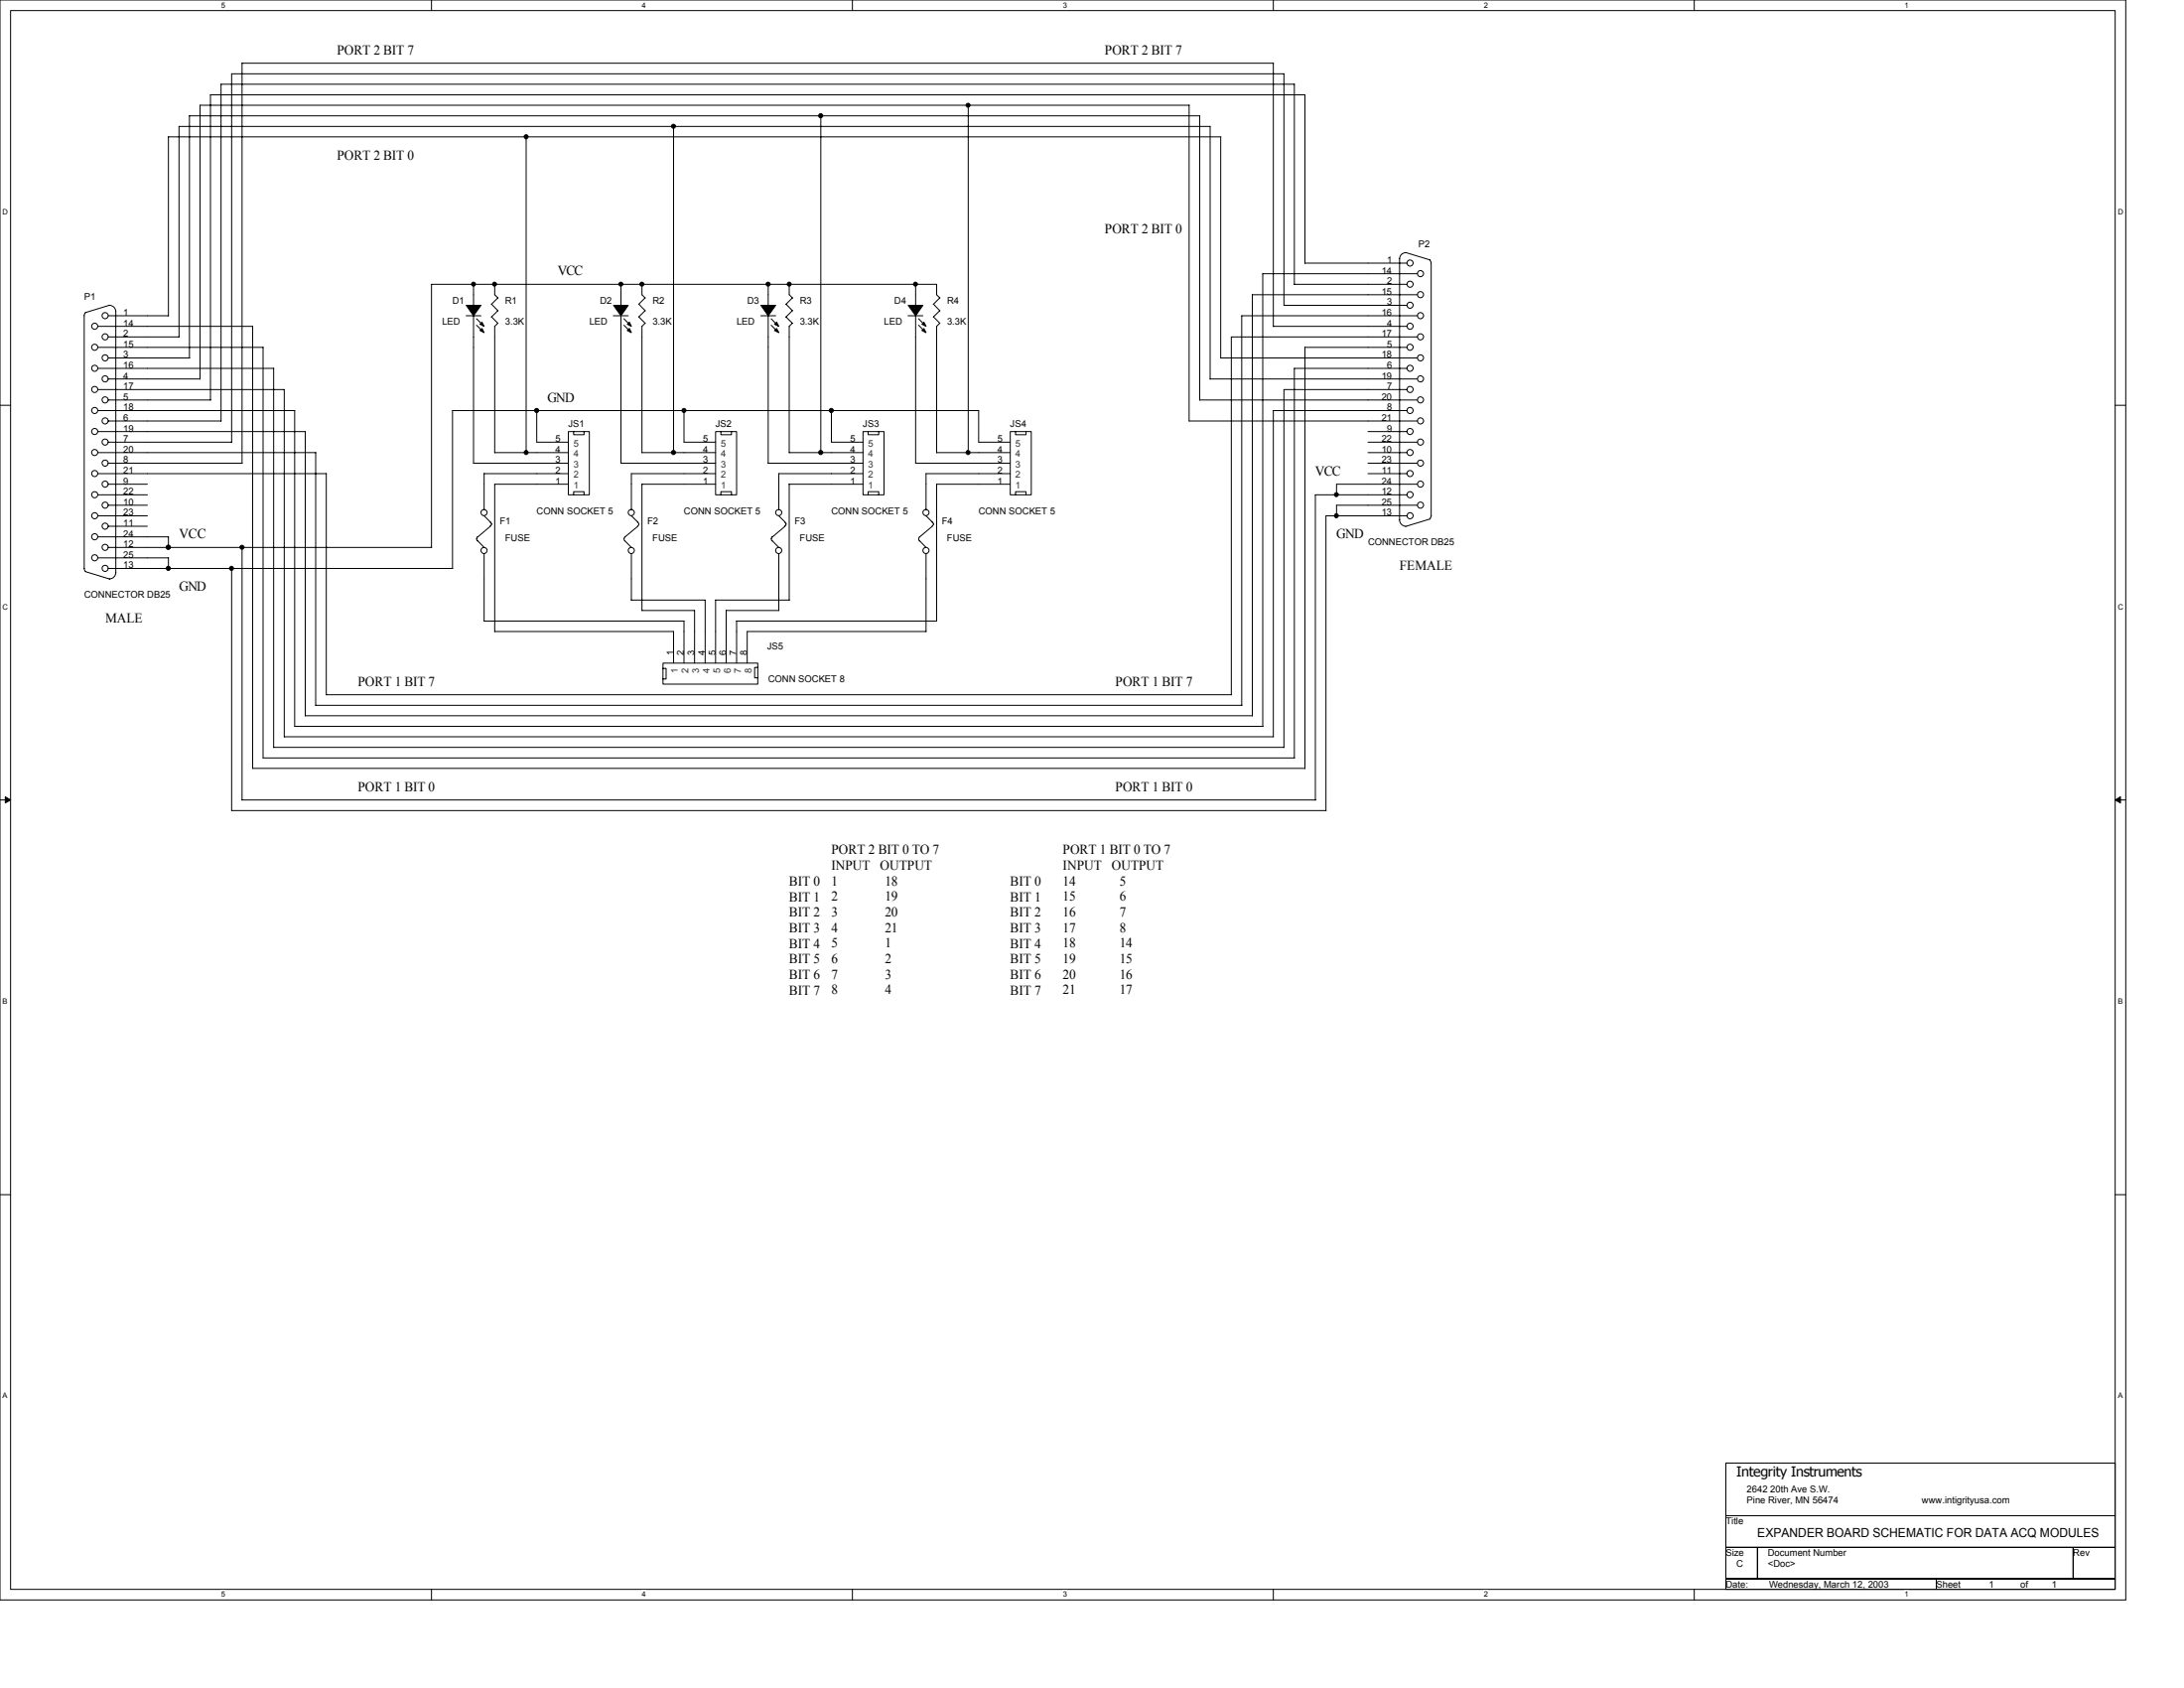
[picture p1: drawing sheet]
<svg xmlns="http://www.w3.org/2000/svg" width="279mm" height="216mm" viewBox="0 0 279 216" stroke-linecap="round" stroke-linejoin="round" font-family="sans-serif">
<path d="M0 0h271.9v204.6h-271.9zM1.4 1.4h269.2v201.9h-269.2z" fill="none" stroke="#000" stroke-width=".13"/>
<g fill="#fff">
<path d="M28.3 .1h.5v1.1h-.5z"/>
<path d="M28.3 203.4h.5v1.1h-.5z"/>
</g>
<path d="M55.2 0v1.4M55.2 203.3v1.3" fill="none" stroke="#000" stroke-width=".13"/>
<g fill="#fff">
<path d="M82.1 .1h.6v1.1h-.6z"/>
<path d="M82.1 203.4h.6v1.1h-.6z"/>
</g>
<path d="M109.1 0v1.4M109.1 203.3v1.3" fill="none" stroke="#000" stroke-width=".13"/>
<g fill="#fff">
<path d="M136 .1h.5v1.1h-.5z"/>
<path d="M136 203.4h.5v1.1h-.5z"/>
</g>
<path d="M162.9 0v1.4M162.9 203.3v1.3" fill="none" stroke="#000" stroke-width=".13"/>
<g fill="#fff">
<path d="M189.8 .1h.6v1.1h-.6z"/>
<path d="M189.8 203.4h.6v1.1h-.6z"/>
</g>
<path d="M216.7 0v1.4M216.7 203.3v1.3" fill="none" stroke="#000" stroke-width=".13"/>
<g fill="#fff">
<path d="M243.7 .1h.5v1.1h-.5z"/>
<path d="M243.7 203.4h.5v1.1h-.5z"/>
<path d="M.3 26.6h.7v1h-.7z"/>
<path d="M270.9 26.6h.7v1h-.7z"/>
<path d="M.3 77.1h.7v1h-.7z"/>
<path d="M270.9 77.1h.7v1h-.7z"/>
</g>
<path d="M0 51.8h1.4M270.6 51.8h1.3" fill="none" stroke="#000" stroke-width=".13"/>
<g fill="#fff">
<path d="M.3 127.6h.7v1h-.7z"/>
<path d="M270.9 127.6h.7v1h-.7z"/>
</g>
<path d="M0 102.3h1.4M270.6 102.3h1.3" fill="none" stroke="#000" stroke-width=".13"/>
<path d="M.7 101.9l.7 .4-.7 .4zM270.6 102.3l.7-.4v.8z" fill="#000" stroke="#000" stroke-width=".13"/>
<g fill="#fff">
<path d="M.3 178h.7v1.1h-.7z"/>
<path d="M270.9 178h.7v1.1h-.7z"/>
</g>
<g fill="none" stroke="#000" stroke-width=".13">
<path d="M67.3 17.5v40.4M86.2 16.2v41.7M105 14.8v43.1M123.9 13.5v44.4M152.1 13.5v40.4M152.1 13.5h-126.5v35M153.5 14.8v36.4M153.5 14.8h-129.3v31M154.8 16.2v32.3h26.5M154.8 16.2h-131.9v26.9M164.3 9.4v29.7M164.3 9.4h-134.7v47.2"/>
<path d="M165.6 10.8v25.6M165.6 10.8h-137.3v43.1M166.9 12.1v21.6M167 12.1h-140.1v39.1M14 39.1a.81 .81 0 0 1 .8 .7v33.4M14 39l-3.1 1M60.6 36.4v2.7M62.9 38.9l.8 .9M63.3 36.4v1.3l.4 .4M63.7 38.1l-.8 .8M63.7 39.7l-.8 .9M79.4 36.4v2.7"/>
<path d="M81.7 38.9l.8 .9M82.1 36.4v1.3l.4 .4M82.5 38.1l-.8 .8M82.5 39.7l-.8 .9M98.3 36.4v2.7M100.6 38.9l.8 .9M101 36.4v1.3l.4 .4M101.4 38.1l-.9 .8M101.4 39.7l-.9 .9 .9 .8M117.1 36.4v2.7M119.4 38.9l.8 .9M119.8 36.4v1.3l.4 .4"/>
<path d="M119.8 36.4h-64.6v33.6M120.2 38.1l-.8 .8M120.2 39.7l-.8 .9 .8 .8M164.3 39.1h15.7M165.6 36.4h14.4M166.9 33.7h13.1M179.8 32.3a.78 .78 0 0 0-.8 .8v33.4M179.8 32.3l3.2 1M181.3 37.7h-21.1v53.9M181.3 35h-19.8v57.9M182.9 33.3l.2 .3M183.1 33.7v32.3"/>
<path d="M10.8 40.4v32.3M10.9 40l-.1 .4M12.5 57.9h27.9M12.5 55.2h26.6M12.5 52.5h25.2M12.5 49.8h23.9M12.5 47.1h22.5v48.5h129.3M12.5 44.4h21.2M12.5 41.7h19.8M13.8 59.2h17.2M13.8 56.6h15.9M13.8 53.8h14.5"/>
<path d="M13.8 51.2h13.1M13.8 48.5h11.8M13.8 45.8h10.5M13.8 43.1h9.1M13.8 40.4h7.8M21.5 40.4v-22.9h134.7v28.3M32.3 41.7v56.6M33.7 44.4v52.6M36.4 49.8v44.5M37.7 52.5v40.4M39.1 55.2v36.4M40.4 57.9v32.3"/>
<path d="M59.6 40.4h1.9M60.6 59.2h12.1M60.6 40.4v18.9M61 40.8l.8 .8M61 41.6l.8 .8M62.9 40.5l.8 .9M63.3 57.9h9.4M63.7 41.3l-.4 .5v16.1M68.7 52.5v4.1h4M72.7 55.2h2.7v8.1h-2.7zM73.4 55.2v.4h1.3v-.4M78.5 40.4h1.9"/>
<path d="M79.4 59.2h12.1M79.4 40.4v18.9M79.8 40.8l.8 .8M79.8 41.6l.8 .8M81.7 40.5l.8 .9M82.1 57.9h9.4M82.1 41.7v16.2M82.5 41.3l-.4 .5M87.5 52.5v4.1h4M91.5 55.2h2.7v8.1h-2.7zM92.2 55.2v.4h1.4v-.4M97.3 40.4h1.9"/>
<path d="M98.3 59.2h12.1M98.3 40.4v18.9M98.7 40.8l.8 .8M98.7 41.6l.8 .8M101 57.9h9.4M101 41.7v16.2M101.4 41.3l-.5 .5M106.4 52.5v4.1h4M110.4 55.2h2.7v8.1h-2.7zM111.1 55.2v.4h1.3v-.4M116.2 40.4h1.9M117.1 59.2h12.1"/>
<path d="M117.1 40.4v18.9M117.5 40.8l.8 .8M117.5 41.6l.8 .8M119.8 57.9h9.4M119.8 41.7v16.2M120.2 41.3l-.4 .5M125.2 52.5v4.1h4M125.2 52.5h-67.3v20.2M129.2 55.2h2.7v8.1h-2.7zM129.9 55.2v.4h1.4v-.4M152.1 53.8h29.2M153.5 51.2h27.8"/>
<path d="M156.2 45.8h25.1M175 59.2h6.3M175 57.9h5M175 56.6h6.3M175 55.2h5M180 52.5h-17.1v41.8M180 49.8h-15.7v45.8M180 47.1h-14.4v49.9M180 44.4h-13.1v53.9M180 41.7h-17.1v-33.6h-131.9v51.2M181.3 43.1h-23.8v45.8M181.3 40.4h-22.4v49.8"/>
<path d="M10.8 72.7l.1 .4M10.9 73.1l3.1 1M12.5 71.4h9.1l-.1 1.3M12.5 68.7h9.1l-.1 1.3M12.5 66h6.4M12.5 63.3h6.4M12.5 60.6h29.3l-.1 28.3h115.8M13.8 72.7h44.1M13.8 70h41.4M13.8 67.3h5.1M13.8 64.6h5.1M13.8 61.9h5.1"/>
<path d="M14.8 73.2a.82 .82 0 0 1-.8 .8M29.6 72.7v31M31 70v32.3h137.3M61.1 68.6l-.1 .3 .1 .3M61.1 69.2l.8 .8M61.9 66l.8 .8M61.9 79.4h25.6v5.4M61.9 60.6h10.8M61.9 60.6v4.6M61.9 70.8v8.6M62.7 66.8l.2 .2-.2 .3M62.7 67.3l-1.6 1.4"/>
<path d="M63.3 61.9h9.4M63.3 61.9v18.9h22.9v4M73.4 63.3v-.4h1.3v.4M79.9 68.6l-.1 .3 .1 .3M79.9 69.2l.9 .8M80.8 66l.8 .8M80.8 76.8h9.4v8M80.8 60.6h10.7M80.8 60.6v4.6M80.8 70.8v6M81.6 66.8l.1 .2-.1 .3M81.6 67.3l-1.7 1.4"/>
<path d="M82.1 61.9h9.4M82.1 78.1h6.8v6.7M82.1 61.9v16.2M92.2 63.3v-.4h1.4v.4M94.2 79.4h25.6M94.2 79.4v5.4M98.8 68.6l-.1 .3 .1 .3M98.8 69.2l.8 .8M99.6 66l.8 .8M99.6 60.6h10.8M99.6 60.6v4.6M99.6 70.8v7.3"/>
<path d="M99.7 78.1h-6.8v6.7M100.4 66.8l.2 .2-.2 .3M100.4 67.3l-1.6 1.4M100.9 61.9h9.5M101 61.9v14.9M101 76.8l-9.5-.1v8.1M111.1 63.3v-.4h1.3v.4M117.6 68.6l-.1 .3 .1 .3 .9 .8M118.4 66l.9 .8M118.5 60.6h10.7M118.5 60.6v4.6M118.5 70.8v10"/>
<path d="M119.2 66.8l.2 .2-.1 .3M119.3 67.3l-1.7 1.4M129.2 61.9h-9.4v17.6M129.9 63.3v-.4h1.4v.4M175 60.6h5M179 66.5a.81 .81 0 0 0 .8 .8M180 66h-10.4v37.7M180 63.3h-11.7v39M181.3 64.6h-10.3v1.4M181.3 61.9h-10.3v1.4M183 66.4l-3.2 .9M183.1 66l-.2 .3"/>
<path d="M32.3 98.3h134.7M33.7 96.9h131.9M36.4 94.2h126.5M37.7 92.9h123.9M39.1 91.5h121.1M40.4 90.2h118.5M84.8 84.8h12.1v2.7h-12.1zM84.8 85.5h.4v1.3h-.4M96.9 85.4h-.4v1.3h.4M118.5 80.8h-22.9v4M29.6 103.7h140.1M0 152.8h1.4"/>
<path d="M270.6 152.8h1.3M220.8 187.1h49.8v6.8h-49.8zM220.8 193.9h49.8v4h-49.8zM220.8 197.9h4v4h-4zM224.8 197.9h40.4v4h-40.4zM265.2 197.9h5.4v4h-5.4zM220.8 201.9h26.9v1.4h-26.9zM247.7 201.9h22.9v1.4h-22.9z"/>
<circle cx="180.4" cy="36.4" r=".39"/>
<circle cx="180.4" cy="33.6" r=".39"/>
<circle cx="180.4" cy="39" r=".39"/>
<circle cx="181.7" cy="37.7" r=".39"/>
<circle cx="181.7" cy="35" r=".39"/>
<circle cx="12.1" cy="47.1" r=".39"/>
<circle cx="12.1" cy="52.5" r=".39"/>
<circle cx="12.1" cy="41.7" r=".39"/>
<circle cx="12.1" cy="55.2" r=".39"/>
<circle cx="12.1" cy="49.8" r=".39"/>
<circle cx="12.1" cy="44.4" r=".39"/>
<circle cx="12.1" cy="57.9" r=".39"/>
<circle cx="13.5" cy="45.8" r=".39"/>
<circle cx="13.5" cy="51.1" r=".39"/>
<circle cx="13.5" cy="59.2" r=".39"/>
<circle cx="13.5" cy="53.8" r=".39"/>
<circle cx="13.5" cy="40.4" r=".39"/>
<circle cx="13.5" cy="43.1" r=".39"/>
<circle cx="13.5" cy="48.5" r=".39"/>
<circle cx="13.5" cy="56.5" r=".39"/>
<circle cx="180.4" cy="47.1" r=".39"/>
<circle cx="180.4" cy="52.5" r=".39"/>
<circle cx="180.4" cy="41.7" r=".39"/>
<circle cx="180.4" cy="55.2" r=".39"/>
<circle cx="180.4" cy="49.8" r=".39"/>
<circle cx="180.4" cy="44.4" r=".39"/>
<circle cx="180.4" cy="57.9" r=".39"/>
<circle cx="181.7" cy="45.8" r=".39"/>
<circle cx="181.7" cy="51.1" r=".39"/>
<circle cx="181.7" cy="59.2" r=".39"/>
<circle cx="181.7" cy="53.8" r=".39"/>
<circle cx="181.7" cy="43.1" r=".39"/>
<circle cx="181.7" cy="40.4" r=".39"/>
<circle cx="181.7" cy="48.5" r=".39"/>
<circle cx="181.7" cy="56.5" r=".39"/>
<circle cx="12.1" cy="66" r=".39"/>
<circle cx="12.1" cy="60.6" r=".39"/>
<circle cx="12.1" cy="68.7" r=".39"/>
<circle cx="12.1" cy="63.3" r=".39"/>
<circle cx="12.1" cy="71.3" r=".39"/>
<circle cx="13.5" cy="61.9" r=".39"/>
<circle cx="13.5" cy="67.3" r=".39"/>
<circle cx="13.5" cy="70" r=".39"/>
<circle cx="13.5" cy="64.6" r=".39"/>
<circle cx="13.5" cy="72.7" r=".39"/>
<circle cx="61.9" cy="65.6" r=".39"/>
<circle cx="61.9" cy="70.4" r=".39"/>
<circle cx="80.8" cy="65.6" r=".39"/>
<circle cx="80.8" cy="70.4" r=".39"/>
<circle cx="99.6" cy="65.6" r=".39"/>
<circle cx="99.6" cy="70.4" r=".39"/>
<circle cx="118.5" cy="65.6" r=".39"/>
<circle cx="118.5" cy="70.4" r=".39"/>
<circle cx="180.4" cy="60.6" r=".39"/>
<circle cx="180.4" cy="66" r=".39"/>
<circle cx="180.4" cy="63.3" r=".39"/>
<circle cx="181.7" cy="61.9" r=".39"/>
<circle cx="181.7" cy="64.6" r=".39"/>
</g>
<g fill="#000" stroke="#000" stroke-width=".13">
<path d="M59.6 39.1h1.9l-.9 1.3z" fill-rule="evenodd"/>
<path d="M61.7 42l.2 .5-.5-.2z" fill-rule="evenodd"/>
<path d="M61.7 41.2l.2 .5-.5-.2z" fill-rule="evenodd"/>
<path d="M78.5 39.1h1.9l-1 1.3z" fill-rule="evenodd"/>
<path d="M80.2 42.3l.3-.3 .3 .5z" fill-rule="evenodd"/>
<path d="M80.2 41.5l.3-.3 .3 .5z" fill-rule="evenodd"/>
<path d="M97.3 39.1h1.9l-.9 1.3z" fill-rule="evenodd"/>
<path d="M99.1 42.3l.3-.3 .2 .5z" fill-rule="evenodd"/>
<path d="M99.1 41.5l.3-.3 .2 .5z" fill-rule="evenodd"/>
<path d="M116.2 39.1h1.9l-1 1.3z" fill-rule="evenodd"/>
<path d="M118.2 42l.3 .5-.6-.2z" fill-rule="evenodd"/>
<path d="M118.2 41.2l.3 .5-.6-.2z" fill-rule="evenodd"/>
<circle cx="67.3" cy="17.5" r=".26"/>
<circle cx="86.2" cy="16.2" r=".26"/>
<circle cx="105" cy="14.8" r=".27"/>
<circle cx="123.8" cy="13.5" r=".25"/>
<circle cx="60.6" cy="36.3" r=".25"/>
<circle cx="63.3" cy="36.3" r=".25"/>
<circle cx="79.4" cy="36.3" r=".26"/>
<circle cx="82.1" cy="36.3" r=".26"/>
<circle cx="98.3" cy="36.3" r=".26"/>
<circle cx="101" cy="36.3" r=".25"/>
<circle cx="117.1" cy="36.3" r=".25"/>
<circle cx="67.3" cy="57.9" r=".26"/>
<circle cx="68.7" cy="52.5" r=".27"/>
<circle cx="86.2" cy="57.9" r=".27"/>
<circle cx="87.5" cy="52.5" r=".26"/>
<circle cx="105" cy="57.9" r=".27"/>
<circle cx="106.3" cy="52.5" r=".27"/>
<circle cx="123.8" cy="57.9" r=".26"/>
<circle cx="21.5" cy="72.7" r=".27"/>
<circle cx="21.5" cy="70" r=".26"/>
<circle cx="29.6" cy="72.7" r=".26"/>
<circle cx="31" cy="70" r=".26"/>
<circle cx="171" cy="66" r=".26"/>
<circle cx="171" cy="63.3" r=".25"/>
</g>
<g font-size="1.8">
<text x="43.1" y="7">PORT 2 BIT 7</text>
<text x="141.4" y="7">PORT 2 BIT 7</text>
<text x="43.1" y="20.4">PORT 2 BIT 0</text>
<text x="141.4" y="29.8">PORT 2 BIT 0</text>
<text x="71.4" y="35.2">VCC</text>
<text x="70" y="51.4">GND</text>
<text x="168.3" y="60.8">VCC</text>
<text x="22.9" y="68.9">VCC</text>
<text x="171" y="68.9">GND</text>
<text x="22.9" y="75.6">GND</text>
<text x="179" y="72.9">FEMALE</text>
<text x="13.5" y="79.7">MALE</text>
<text x="45.8" y="87.7">PORT 1 BIT 7</text>
<text x="142.7" y="87.7">PORT 1 BIT 7</text>
<text x="45.8" y="101.2">PORT 1 BIT 0</text>
<text x="142.7" y="101.2">PORT 1 BIT 0</text>
<text x="101" y="113.3">BIT 0</text>
<text x="106.4" y="109.3">PORT 2 BIT 0 TO 7</text>
<text x="106.4" y="111.3">INPUT</text>
<text x="106.4" y="113.2">1</text>
<text x="112.6" y="111.3">OUTPUT</text>
<text x="113.2" y="113.2">18</text>
<text x="129.2" y="113.3">BIT 0</text>
<text x="136" y="109.3">PORT 1 BIT 0 TO 7</text>
<text x="136" y="111.3">INPUT</text>
<text x="136" y="113.2">14</text>
<text x="142.2" y="111.3">OUTPUT</text>
<text x="143.3" y="113.2">5</text>
<text x="101" y="115.3">BIT 1</text>
<text x="101" y="117.3">BIT 2</text>
<text x="101" y="119.3">BIT 3</text>
<text x="106.4" y="115.2">2</text>
<text x="106.4" y="117.2">3</text>
<text x="106.4" y="119.2">4</text>
<text x="113.2" y="115.2">19</text>
<text x="113.2" y="117.2">20</text>
<text x="113.2" y="119.2">21</text>
<text x="129.2" y="115.3">BIT 1</text>
<text x="129.2" y="117.3">BIT 2</text>
<text x="129.2" y="119.3">BIT 3</text>
<text x="136" y="115.2">15</text>
<text x="136" y="117.2">16</text>
<text x="136" y="119.2">17</text>
<text x="143.3" y="115.2">6</text>
<text x="143.3" y="117.2">7</text>
<text x="143.3" y="119.2">8</text>
<text x="101" y="121.3">BIT 4</text>
<text x="101" y="123.3">BIT 5</text>
<text x="101" y="125.2">BIT 6</text>
<text x="106.4" y="121.2">5</text>
<text x="106.4" y="123.2">6</text>
<text x="106.4" y="125.2">7</text>
<text x="113.2" y="121.2">1</text>
<text x="113.2" y="123.2">2</text>
<text x="113.2" y="125.2">3</text>
<text x="129.2" y="121.3">BIT 4</text>
<text x="129.2" y="123.3">BIT 5</text>
<text x="129.2" y="125.2">BIT 6</text>
<text x="136" y="121.2">18</text>
<text x="136" y="123.2">19</text>
<text x="136" y="125.2">20</text>
<text x="143.3" y="121.2">14</text>
<text x="143.3" y="123.2">15</text>
<text x="143.3" y="125.2">16</text>
<text x="101" y="127.2">BIT 7</text>
<text x="106.4" y="127.2">8</text>
<text x="113.2" y="127.2">4</text>
<text x="129.2" y="127.2">BIT 7</text>
<text x="136" y="127.2">21</text>
<text x="143.3" y="127.2">17</text>
<text x="222.1" y="188.9">Integrity Instruments</text>
</g>
<text font-size="1.6" x="224.8" y="196.6">EXPANDER BOARD SCHEMATIC FOR DATA ACQ MODULES</text>
<g font-size="1.2">
<text x="176.7" y="35">14</text>
<text x="177.4" y="33.6">1</text>
<text x="181.5" y="31.7">P2</text>
<text x="10.8" y="38.4">P1</text>
<text x="15.8" y="41.7">14</text>
<text x="15.8" y="40.4">1</text>
<text x="56.6" y="41.5">LED</text>
<text x="57.9" y="38.8">D1</text>
<text x="64.6" y="38.8">R1</text>
<text x="64.6" y="41.5">3.3K</text>
<text x="75.4" y="41.5">LED</text>
<text x="76.8" y="38.8">D2</text>
<text x="83.5" y="38.8">R2</text>
<text x="83.5" y="41.5">3.3K</text>
<text x="94.2" y="41.5">LED</text>
<text x="95.6" y="38.8">D3</text>
<text x="102.3" y="38.8">R3</text>
<text x="102.3" y="41.5">3.3K</text>
<text x="113.1" y="41.5">LED</text>
<text x="114.4" y="38.8">D4</text>
<text x="121.2" y="38.8">R4</text>
<text x="121.2" y="41.5">3.3K</text>
<text x="176.7" y="40.4">16</text>
<text x="176.7" y="37.7">15</text>
<text x="177.4" y="41.7">4</text>
<text x="177.4" y="39">3</text>
<text x="177.4" y="36.3">2</text>
<text x="15.8" y="47.1">16</text>
<text x="15.8" y="45.8">3</text>
<text x="15.8" y="44.4">15</text>
<text x="15.8" y="43.1">2</text>
<text x="176.7" y="45.8">18</text>
<text x="176.7" y="43.1">17</text>
<text x="177.4" y="47.1">6</text>
<text x="177.4" y="44.4">5</text>
<text x="15.8" y="53.8">6</text>
<text x="15.8" y="52.5">18</text>
<text x="15.8" y="51.1">5</text>
<text x="15.8" y="49.8">17</text>
<text x="15.8" y="48.5">4</text>
<text x="176.7" y="53.8">21</text>
<text x="176.7" y="51.1">20</text>
<text x="176.7" y="48.5">19</text>
<text x="177.4" y="52.5">8</text>
<text x="177.4" y="49.8">7</text>
<text x="15.8" y="59.2">8</text>
<text x="15.8" y="57.9">20</text>
<text x="15.8" y="56.5">7</text>
<text x="15.8" y="55.2">19</text>
<text x="71.1" y="59.2">3</text>
<text x="71.1" y="57.9">4</text>
<text x="71.1" y="56.5">5</text>
<text x="72.7" y="54.5">JS1</text>
<text x="89.9" y="59.2">3</text>
<text x="89.9" y="57.9">4</text>
<text x="89.9" y="56.5">5</text>
<text x="91.5" y="54.5">JS2</text>
<text x="108.8" y="59.2">3</text>
<text x="108.8" y="57.9">4</text>
<text x="108.8" y="56.5">5</text>
<text x="110.4" y="54.5">JS3</text>
<text x="127.6" y="59.2">3</text>
<text x="127.6" y="57.9">4</text>
<text x="127.6" y="56.5">5</text>
<text x="129.2" y="54.5">JS4</text>
<text x="176.7" y="59.2">23</text>
<text x="176.7" y="57.9">10</text>
<text x="176.7" y="56.5">22</text>
<text x="177.4" y="55.2">9</text>
<text x="15.8" y="66">23</text>
<text x="15.8" y="64.6">10</text>
<text x="15.8" y="63.3">22</text>
<text x="15.8" y="61.9">9</text>
<text x="15.8" y="60.6">21</text>
<text x="68.7" y="65.7">CONN SOCKET 5</text>
<text x="71.1" y="61.9">1</text>
<text x="71.1" y="60.6">2</text>
<text x="87.5" y="65.7">CONN SOCKET 5</text>
<text x="89.9" y="61.9">1</text>
<text x="89.9" y="60.6">2</text>
<text x="106.4" y="65.7">CONN SOCKET 5</text>
<text x="108.8" y="61.9">1</text>
<text x="108.8" y="60.6">2</text>
<text x="125.2" y="65.7">CONN SOCKET 5</text>
<text x="127.6" y="61.9">1</text>
<text x="127.6" y="60.6">2</text>
<text x="176.7" y="66">13</text>
<text x="176.7" y="64.6">25</text>
<text x="176.7" y="63.3">12</text>
<text x="176.7" y="61.9">24</text>
<text x="176.7" y="60.6">11</text>
<text x="15.8" y="71.3">25</text>
<text x="15.8" y="70">12</text>
<text x="15.8" y="68.6">24</text>
<text x="15.8" y="67.3">11</text>
<text x="63.9" y="67.1">F1</text>
<text x="64.6" y="69.2">FUSE</text>
<text x="82.8" y="67.1">F2</text>
<text x="83.5" y="69.2">FUSE</text>
<text x="101.6" y="67.1">F3</text>
<text x="102.3" y="69.2">FUSE</text>
<text x="120.5" y="67.1">F4</text>
<text x="121.2" y="69.2">FUSE</text>
<text x="175" y="69.8">CONNECTOR DB25</text>
<text x="10.8" y="76.5">CONNECTOR DB25</text>
<text x="15.8" y="72.7">13</text>
<text x="86.1" y="83.9" transform="rotate(-90 86.1 83.9)">1</text>
<text x="87.5" y="83.9" transform="rotate(-90 87.5 83.9)">2</text>
<text x="88.8" y="83.9" transform="rotate(-90 88.8 83.9)">3</text>
<text x="90.2" y="83.9" transform="rotate(-90 90.2 83.9)">4</text>
<text x="91.5" y="83.9" transform="rotate(-90 91.5 83.9)">5</text>
<text x="92.9" y="83.9" transform="rotate(-90 92.9 83.9)">6</text>
<text x="94.2" y="83.9" transform="rotate(-90 94.2 83.9)">7</text>
<text x="95.6" y="83.9" transform="rotate(-90 95.6 83.9)">8</text>
<text x="98.1" y="83.1">JS5</text>
<text x="98.3" y="87.3">CONN SOCKET 8</text>
<text x="223.5" y="190.9">2642 20th Ave S.W.</text>
<text x="220.8" y="195">Title</text>
<text x="223.5" y="192.3">Pine River, MN 56474</text>
<text x="245.9" y="192.3">www.intigrityusa.com</text>
<text x="220.8" y="199">Size</text>
<text x="220.8" y="203">Date:</text>
<text x="222.1" y="200.3">C</text>
<text x="226.2" y="199">Document Number</text>
<text x="226.2" y="200.3">&lt;Doc&gt;</text>
<text x="226.3" y="203">Wednesday, March 12, 2003</text>
<text x="247.7" y="203">Sheet</text>
<text x="254.4" y="203">1</text>
<text x="258.5" y="203">of</text>
<text x="262.5" y="203">1</text>
<text x="265.2" y="199">Rev</text>
</g>
<g font-size="1.2" fill="#333">
<text x="73.4" y="59.8">3</text>
<text x="73.4" y="58.4">4</text>
<text x="73.4" y="57.1">5</text>
<text x="92.2" y="59.8">3</text>
<text x="92.2" y="58.4">4</text>
<text x="92.2" y="57.1">5</text>
<text x="111.1" y="59.8">3</text>
<text x="111.1" y="58.4">4</text>
<text x="111.1" y="57.1">5</text>
<text x="129.9" y="59.8">3</text>
<text x="129.9" y="58.4">4</text>
<text x="129.9" y="57.1">5</text>
<text x="73.4" y="62.5">1</text>
<text x="73.4" y="61.1">2</text>
<text x="92.2" y="62.5">1</text>
<text x="92.2" y="61.1">2</text>
<text x="111.1" y="62.5">1</text>
<text x="111.1" y="61.1">2</text>
<text x="129.9" y="62.5">1</text>
<text x="129.9" y="61.1">2</text>
<text x="86.7" y="86.2" transform="rotate(-90 86.7 86.2)">1</text>
<text x="88.1" y="86.2" transform="rotate(-90 88.1 86.2)">2</text>
<text x="89.4" y="86.2" transform="rotate(-90 89.4 86.2)">3</text>
<text x="90.8" y="86.2" transform="rotate(-90 90.8 86.2)">4</text>
<text x="92.1" y="86.2" transform="rotate(-90 92.1 86.2)">5</text>
<text x="93.5" y="86.2" transform="rotate(-90 93.5 86.2)">6</text>
<text x="94.8" y="86.2" transform="rotate(-90 94.8 86.2)">7</text>
<text x="96.2" y="86.2" transform="rotate(-90 96.2 86.2)">8</text>
</g>
<g font-size="1">
<text x="28.3" y="1">5</text>
<text x="82.1" y="1">4</text>
<text x="136" y="1">3</text>
<text x="189.8" y="1">2</text>
<text x="243.7" y="1">1</text>
<text x=".3" y="27.4">D</text>
<text x="270.9" y="27.4">D</text>
<text x=".3" y="77.9">C</text>
<text x="270.9" y="77.9">C</text>
<text x=".3" y="128.4">B</text>
<text x="270.9" y="128.4">B</text>
<text x=".3" y="178.9">A</text>
<text x="270.9" y="178.9">A</text>
<text x="28.3" y="204.3">5</text>
<text x="82.1" y="204.3">4</text>
<text x="136" y="204.3">3</text>
<text x="189.8" y="204.3">2</text>
<text x="243.7" y="204.3">1</text>
</g>
</svg>
